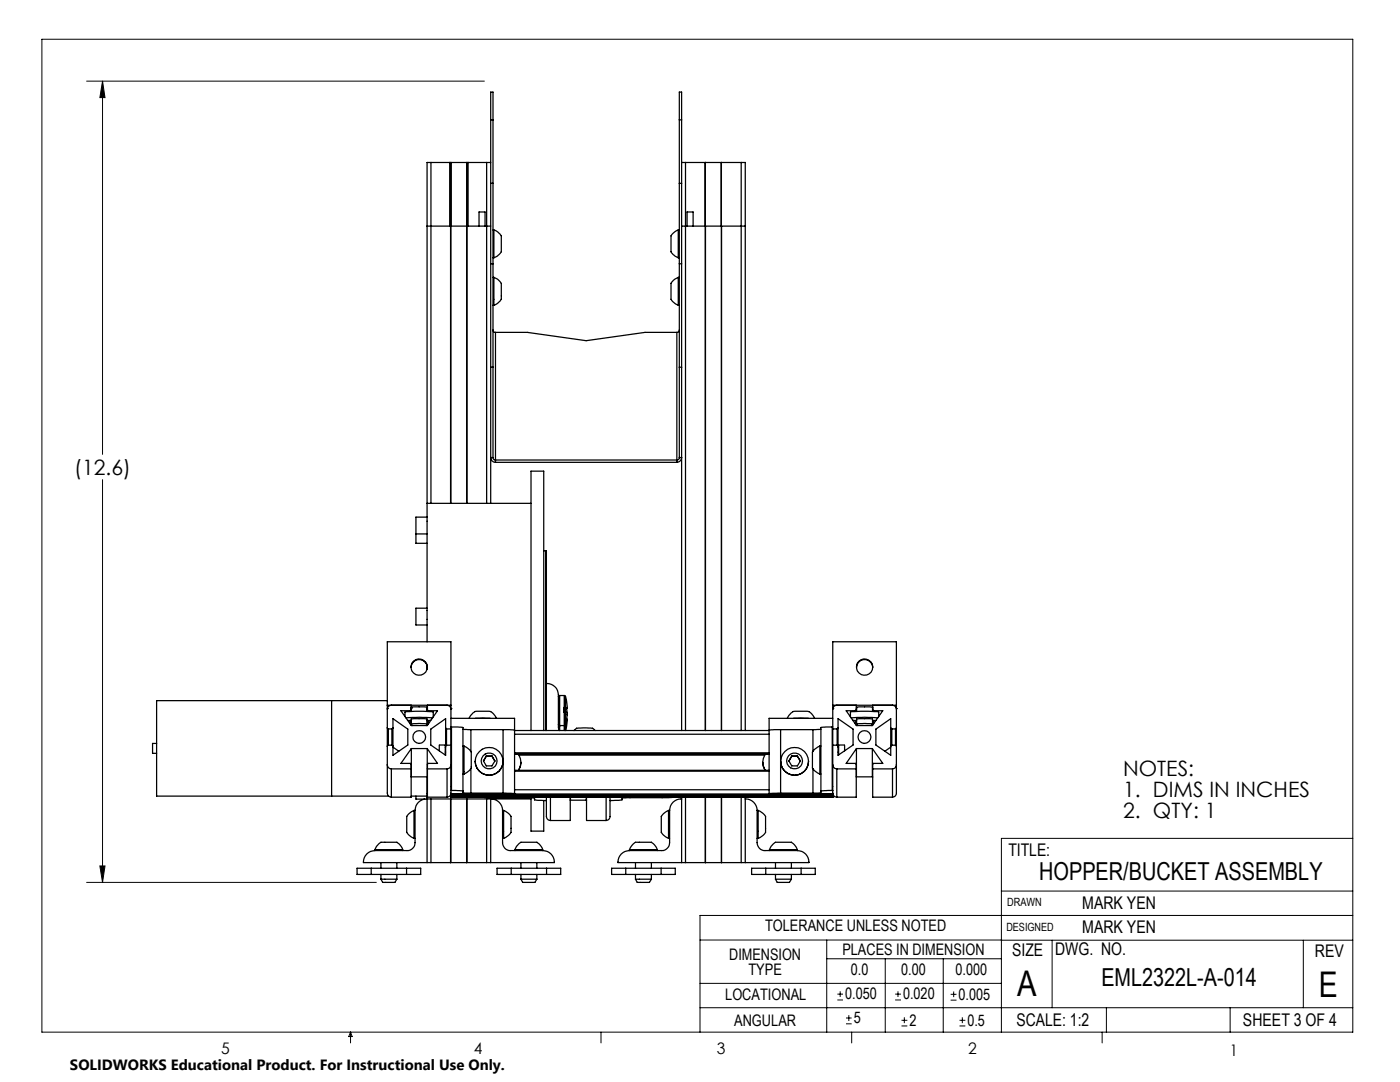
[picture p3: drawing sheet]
<svg xmlns="http://www.w3.org/2000/svg" width="279mm" height="216mm" viewBox="0 0 279 216" stroke-linecap="round" stroke-linejoin="round" font-family="sans-serif">
<g fill="none" stroke="#000" stroke-width=".2">
<path d="M8.4 7.8h261.6v198.2h-261.6zM17.3 16.2h79.4M20.5 16.2l.5 3.3h-1.1zM20.5 16.2v74.5M20.5 95.7v80.4M17.3 176.1h57.8M19.9 172.8h1.1l-.5 3.3zM199.8 177.8h70.2M270 167.3h-70.2v38.7M139.7 187.6h60.2M139.7 196.2h60.1M165 187.6v18.4"/>
<path d="M165 191.3h34.8M167.1 199.5h1.1M167.1 198.4h1.1M167.7 197.8v1.1M176.7 191.3v14.7M178.6 199.5h1.2M178.6 198.4h1.2M179.2 197.8v1.1M188.2 191.3v14.7M189.7 199.6h1.2M189.7 198.4h1.2M190.3 197.8v1.2"/>
<path d="M199.8 187.6h70.2M210 187.6v13.5M260.1 187.6v13.5M270 182.7h-130.3v23.3M70 206v2.1M70 206l.3 .8h-.7zM119.9 206v2.1M139.7 201.1h130.3M168.8 204.3h1.2M168.8 203.1h1.2M169.4 202.6v1.1M170 206v2.1"/>
<path d="M179.9 204.7h1.2M179.9 203.6h1.2M180.5 203v1.2M191.5 204.7h1.2M191.5 203.6h1.2M192.1 203v1.2M220 206v2.1M220.8 201.1v4.9M245.5 201.1v4.9"/>
</g>
<path d="M20.5 16.2l.5 3.3h-1.1zM19.9 172.8h1.1l-.5 3.3z" fill="#000"/>
<g fill="none" stroke="#000" stroke-width=".25">
<path d="M86 32.4h-.8v68M86 32.4h3.7M86 32.4v68M89.7 32.4h.3M89.7 32.4v12.7M90 32.4h3.2M90 32.4v68M90 32.4v12.7M93.2 32.4l-.1 68M93.2 32.4h.2M93.2 32.4v12.7M93.4 32.4h3.7"/>
<path d="M93.4 32.4v12.7M97.1 32.4h.8M97.1 32.4v68M97.9 36.6h.5M97.9 23.9h.5M135.6 36.6h.4M135.6 23.9h.4M136 32.4h.8M136.8 32.4h11.1M136.8 32.4v113.4M140.7 32.4l.1 113.4M143.9 32.4v12.7"/>
<path d="M144 32.4v113.4M147.9 32.4h.8v113.4M147.9 32.4v113.4M85.2 45.1h12.7M89.9 45.1v55.3M95.6 45.1v-2.8h1.2v2.8M97.9 52.6h.5M98.4 45.9h.2M98.4 51.4h.2M98.4 55.4h.2M98.6 55.4a2.3 2.3 0 0 1 1.4 1.3v2.4a1.76 1.76 0 0 1-1.4 1.8M98.6 45.9a2.45 2.45 0 0 1 1.4 1.3v2.3a1.83 1.83 0 0 1-1.4 1.9"/>
<path d="M98.6 55.4v5.5M98.6 45.9v5.5M135.4 45.9a1.92 1.92 0 0 0-1.5 2.4v1a1.88 1.88 0 0 0 1.5 2.1M135.4 55.4a1.97 1.97 0 0 0-1.5 2.3v1.1a1.82 1.82 0 0 0 1.5 2.1M135.4 45.9v5.5M135.4 55.4v5.5M135.4 45.9h.2M135.4 51.4h.2M135.4 55.4h.2M135.6 52.6h.4M136 45.1h12.7M137.1 45.1v-2.8h1.2v2.8"/>
<path d="M140.8 45.1v100.7M97.9 73.3h.5M98.4 65.8l.1 .3 .4 .2M98.4 60.9h.2M98.9 66.3v26M98.9 66.3h6.3l11.8 1.7 11.7-1.7h6.4M135.1 66.3v26M135.4 60.9h.2M135.6 65.8l-.1 .3-.4 .2M135.6 73.3h.4M98.4 91.3h-.5a.96 .96 0 0 0 1 1M98.4 91.3l.1 .3 .3 .2h36.4l.3-.2 .1-.3"/>
<path d="M98.4 91.3v-72.9h-.5v82M98.9 92.3h36.2M135.6 91.3h.4a.96 .96 0 0 1-.9 1M135.6 91.3v-72.9h.4v127.4M83 106.5v1.9h2.2M83 106.5h2.2M85.2 103.2v24.9M85.2 100.4v2.8M85.2 103.2h-2.2v3.3M85.2 100.4h20.8M108.5 109.9h.4M108.9 109.9h.1v26.5"/>
<path d="M108.9 109.9v35.9M66.2 139.8v19.1M77.3 139.8h-46v19.1h46.2M82 133.2a1.62 1.62 0 0 1 1.6-1.6 1.62 1.62 0 0 1 1.7 1.6M85.2 121.4h-2.2v3.3h2.2M85.2 132.8v.8M109 136.4a2.31 2.31 0 0 1 2.4 2.2v6.5l.2 .7M109 136.4v9.4M111.7 138.8l-.3 .2M111.7 138.8v6M111.7 138.8h.9M112.6 138.8l.3 .2"/>
<path d="M112.6 138.8v2.3M112.9 139l.3 2.3M112.9 139v2.1M170.9 133.2a1.62 1.62 0 0 1 1.6-1.6 1.62 1.62 0 0 1 1.7 1.6M31.3 148.3h-.9v2h.9M77.3 152.6a.85 .85 0 0 0 .8 .8M77.3 145.2l.2 .3M77.3 141.4h.1M77.3 140.7h12.7M77.3 141.4v-13.3h12.7v13.3M77.5 148.7l-.2 .2M77.5 148.7h.7"/>
<path d="M77.5 145.5h.7M77.5 145.5v3.2M78.1 140.7a.85 .85 0 0 0-.8 .8v16.8a.85 .85 0 0 0 .8 .8M78.1 153.4h4M78.1 153.4v5.7M78.2 148.7l.2 .2M78.2 145.5v3.2M78.4 145.2l-.2 .3M78.4 143.4l3 2.1v3.2l-3 2zM78.4 149.1l1.2 .8M80.8 143l.1-1 3.5-.1 2 .1 .1 1.1M81 143.2l2.6-.1 2.7 .1"/>
<path d="M81.4 143.8h.7M81.8 141.8h-1.8l2.1 3h3.2l2-3h-1.8M81.8 141.8v.2M81.8 143.8v.6M82.1 141.6l-.3 .2M82.1 141.4h.1M82.1 141.1h3.1M82.1 141.1h.1M82.1 158.9h3.1M82.1 140.7v1.3M82.1 149.4l-2.1 2.9h1.9l.2 .2M82.1 149.4v9.7h-4"/>
<path d="M82.1 149.4h3.2M83 158.9v.6h2.2M84.8 159.5a2.27 2.27 0 0 0-2 2.2M85.2 158.9v.6M85.2 155v3.9M85.2 144.5v-1.1h-3.1v1.3M85.2 144.5l-3.1-.1 .2 .4M85.2 159.4h20.8M85.2 144.5l-.1 .3M85.2 141.1v.9M85.2 159.5v12.6M85.2 141.4h.1"/>
<path d="M85.3 149.4l2 2.9h-1.9l-.1 .2v6.6h3.9M85.3 155h-3.2M85.3 155h.1M85.3 149.4v5.6M85.3 141.6l.2 .2M85.3 153.4h3.9M85.3 140.7v1.3M85.3 143.8v.9M85.5 141.8v.2M85.5 143.8v.6M86 143.7l-.8 .1M86 145.5l2.9-2.1v7.3l-2.9-2z"/>
<path d="M86 159.4v12.7M87.7 148.7v1.1M87.7 148.7h1.2v2M88.9 150.1h.1M88.9 145.2l.2 .3M88.9 149.1h.1M89.1 148.7l-.2 .2M89.1 148.7h.9M89.1 145.5h.9M89.1 145.5v3.2M89.2 140.7a.78 .78 0 0 1 .8 .8v17.5M89.2 153.4v5.7"/>
<path d="M89.9 159.4v12.7M90 159.4v12.7M90 152.6a.78 .78 0 0 1-.8 .8M90 158.3a.78 .78 0 0 1-.8 .8M90 159h.1M90 141.4h.1M90 159h76.2M90 143.3h12.7v15.1M90 158.4h76.2M90 158.6h76.2M90 158.8h76.2M90 157.7h.1"/>
<path d="M90 145.1h.1M90.1 157.7l2.3 .1M90.1 145.1l2.3 .1v13l1.6 .1M90.1 145.1v12.6M92.4 145.5l1.6 .1M92.4 148.9h.2M92.4 154.4h.2M92.6 148.9l.2 .1a1.8 1.8 0 0 1 1.3 2v1.6a1.83 1.83 0 0 1-1.5 1.8M92.6 148.9v5.5M93.1 159.4v12.7M93.6 143.3l.2-.3a2.01 2.01 0 0 1 2.3-1.1h.5a2.05 2.05 0 0 1 2.5 1.4M94 158.3h6.4"/>
<path d="M94 145.6h6.4M94 145.6v4.3M94 153.4v4.9M94.8 151.9a2.79 2.79 0 0 0 2.8 2.8 2.79 2.79 0 0 0 2.8-2.8M94.8 151.9h.1M94.9 143.3h2.9M96.3 159.1l10.1 .1 .3 .1v.3l2.3 .1M96.3 159.1h.1M96.3 159.1h12.7M96.3 159v.1M97 150.8h1.2M97 150.8l-.5 1 .5 1h1.2l.6-1-.6-1"/>
<path d="M97 150.9h1.2M97 150.8v.1M97 150.9l-.5 1M97.1 159.4v12.7M97.9 159.4h.1M97.9 159.4v12.7M98 159.4a2.29 2.29 0 0 1 2.3 2.3M98.2 150.9l.5 1M98.2 150.8v.1M100.4 158.3l2.3 .1M100.4 145.6l2.3 .1M100.4 145.6v12.7"/>
<path d="M102.7 158.4h.1M102.7 153.7h50.8M102.7 145.8h50.8M102.7 150.5h50.8M102.7 157.6h50.8M102.7 153.9h50.8M102.7 150.4h50.8M102.7 150.2h50.8M102.7 146.5h50.8M103.4 150.5a2.83 2.83 0 0 1 .1 3.2M103.6 150.7h49M104 152.1l-.5 1.6"/>
<path d="M106 159.2v6.6h2.5v-6.1M106 145.8v-51.8h2.5v51.8M109 159v3.9a.85 .85 0 0 0 .9 .8M109.6 159l.3 .1M109.9 159.1h3.9M109.9 159.1v4.6M111.4 144.5l.3 .3M111.7 144.8h.1M111.7 144.8v1M111.7 144.8h.9M112.6 141.5h.1M112.6 141.1v1"/>
<path d="M112.6 142.1h.3M112.6 141.1h.3M112.6 142.1v2.7M112.6 141.4v.7M112.6 144.8v1M112.9 144.6l-.3 .2M112.9 142.1l.3 .1-.3 2.4M112.9 141.4l-.3 .1M112.9 141.1l.3 .2-.3 .1M112.9 142.1v2.5M112.9 144.6v1.2M112.9 141.4v.7"/>
<path d="M113.1 143.5a2.06 2.06 0 0 1 0 1.5l-.2 .8M113.1 141.4l.1 .8M113.2 142.4v.2M113.8 159v4.7h-3.9M113.8 159v.7M113.8 159.7h.1M113.8 159.7h3.2M114.5 145.8l.6-.5 1.3-.1 1.9 .1 .5 .5M117 159.7h.1M117 159v.7M117.1 159.1h3.9M117.1 159v4.7h3.9"/>
<path d="M121 159.1v4.6M121.2 159l-.2 .1M121.7 159v3.9a.78 .78 0 0 1-.7 .8M121.7 159.1h12.7M134.4 159.1l-10 .1-.3 .1v.3l-2.4 .1M134.4 159.1h.1M134.4 159v.1M136 159.4a2.31 2.31 0 0 0-2.4 2.3M136 159v13.1M136.8 159v13.1M140.8 159v13.1M144 159v13.1"/>
<path d="M147.9 159v13.1M148.7 159.4a2.3 2.3 0 0 1 2.4 2.3M148.7 159v13.1M152.2 152.1l.1 .8 .4 .8M152.8 150.5a2.83 2.83 0 0 0-.1 3.2M153.5 158.4h.1M155.8 151.9a2.85 2.85 0 0 0 1.4 2.4M155.8 158.3l-2.3 .1M155.8 145.6l-2.3 .1M155.8 145.6v12.7M155.8 158.3h6.4M155.8 145.6h6.4"/>
<path d="M157.1 143.3l.2-.3a2.01 2.01 0 0 1 2.3-1.1h.5a2.05 2.05 0 0 1 2.5 1.4M158 150.8h1.1M158 150.8l-.6 1 .6 1h1.1l.6-1-.6-1M158 150.8v.1M158 150.9l-.6 1M158 150.9h1.1M158.4 143.3h2.9M159.1 150.9l.6 1M159.1 150.8v.1M161.4 151.9a2.79 2.79 0 0 1-4.2 2.4M161.4 151.9h.1M162.2 145.6v4.3"/>
<path d="M162.2 153.4v4.9M163.6 148.9l-.2 .1a1.8 1.8 0 0 0-1.3 2v1.6a1.82 1.82 0 0 0 1.5 1.8M163.6 148.9v5.5M163.6 148.9h.2M163.6 154.4h.2M163.8 145.5l-1.6 .1M166.1 157.7l-2.3 .1M166.1 145.1l-2.3 .1v13l-1.6 .1M166.1 157.7h.1M166.1 145.1h.1M166.1 145.1v12.6M166.2 152.6a.85 .85 0 0 0 .8 .8"/>
<path d="M166.2 158.3a.85 .85 0 0 0 .8 .8M166.2 158.4h.1M166.2 159h.1M166.2 141.4h.1M166.2 148.7h.9M166.2 143.3h-12.7v15.1M166.2 141.4v-13.3h12.7v13.3M166.2 145.5h.9M166.2 140.7h12.7M167 140.7a.85 .85 0 0 0-.8 .8v17.5M167 153.4v5.7M167 153.4h3.9"/>
<path d="M167.1 148.7l.2 .2M167.1 145.5v3.2M167.3 145.2l-.2 .3M167.3 150.1h.1M167.3 143.4l3 2.1v3.2l-3 2zM167.3 149.1h.1M168.5 148.7h-1.1v2M168.6 148.7v1.1M169.9 143.2l2.6-.1 2.7 .1M170.2 143.7l.8 .1M170.7 141.8h-1.8l2 3h3.2l2.1-3h-1.9M170.7 141.8v.2"/>
<path d="M170.7 143.8v.6M170.9 141.6l-.2 .2M170.9 140.7v1.3M170.9 143.8v.9M170.9 141.4h.1M170.9 149.4l-2 2.9h1.9l.1 .1v6.7h-3.9M170.9 149.4v5.6M170.9 149.4h3.2M170.9 155h.1M170.9 155h3.2M171 144.5v-1l.5-.1h2.6v1.1M171 144.5l1.5-.1 1.6 .1"/>
<path d="M171 144.5l.2 .3M171 141.1v.9M174.1 149.4l2.1 2.9h-1.9l-.1 .1v6.7h3.9M174.1 149.4v5.6M174.1 155h.1M174.1 144.5l-.1 .3M174.1 141.1v.9M174.1 141.1h.1M174.1 141.4h.1M174.2 141.6l.1 .2M174.2 141.1h-3.2M174.2 153.4h3.9"/>
<path d="M174.2 140.7v1.3M174.2 143.8v.9M174.3 141.8v.2M174.3 143.8v.6M174.8 145.5l3-2.1v7.3l-3-2zM174.8 143.8h-.7M175.4 143l-.1-1-3.5-.1-2 .1-.1 1.1M177.8 145.2l.2 .3M177.8 149.1l-1.2 .8M178 148.7l-.2 .2M178 148.7h.7M178 145.5h.7"/>
<path d="M178 145.5v3.2M178.1 140.7a.78 .78 0 0 1 .8 .8v16.8a.78 .78 0 0 1-.8 .8M178.1 153.4v5.7M178.7 148.7l.2 .2M178.7 145.5v3.2M178.9 152.6a.78 .78 0 0 1-.8 .8M178.9 145.2l-.2 .3M178.9 141.4h.1M74.1 173.2h-2.8v1.3h2.8M74.1 174.5h7M74.1 173.2h7M74.1 173.2v1.3"/>
<path d="M74.8 169.5l.1-.2a1.94 1.94 0 0 1 2.4-1.2h1.1a1.78 1.78 0 0 1 2 1.4M74.8 169.5h5.6M74.8 169.7a2.29 2.29 0 0 0-2.3 2.4h12.7M74.8 169.5v.2M76 175.4h3.2M76 175.4l.4 .7h2.4l.4-.7M76 172.1v1.1M76 174.5v.9M79.2 172.1v1.1M79.2 174.5v.9M80.4 169.5v.2M81.1 173.2h2.9v1.3h-2.9"/>
<path d="M81.1 173.2v1.3M82.6 161.7l-.2 .1a1.94 1.94 0 0 0-1.2 2.4v1.1a1.86 1.86 0 0 0 1.4 2M82.6 161.7v5.6M82.6 167.3h.2M82.6 161.7h.2M82.8 161.7v6.4a1.57 1.57 0 0 1-1.6 1.6h-6.4M85.2 172.1h.8M86 172.1h11.1M97.1 172.1h.8M100.3 161.7v6.4a1.57 1.57 0 0 0 1.6 1.6h6.4M100.3 167.3h.2M100.3 161.7h.2"/>
<path d="M100.5 161.7l.3 .1a1.94 1.94 0 0 1 1.2 2.4v1.1a1.84 1.84 0 0 1-1.5 2M100.5 161.7v5.6M102 173.2h-2.8v1.3h2.8M102 174.5h7.1M102 173.2h7.1M102 173.2v1.3M102.8 169.5l.1-.2a1.94 1.94 0 0 1 2.4-1.2h1a1.78 1.78 0 0 1 2 1.4M102.8 169.5h5.5M102.8 169.5v.2M104 175.4l.3 .7h2.5l.3-.7M104 175.4h3.1M104 172.1v1.1"/>
<path d="M104 174.5v.9M107.1 172.1v1.1M107.1 174.5v.9M108.3 169.5v.2M108.3 169.7a2.29 2.29 0 0 1 2.3 2.4h-12.7M109.1 173.2h2.8v1.3h-2.8M109.1 173.2v1.3M124.9 173.2h-2.8v1.3h2.8M124.9 174.5h7M124.9 173.2h7M124.9 173.2v1.3M125.6 169.5l.1-.2a1.94 1.94 0 0 1 2.4-1.2h1.1a1.78 1.78 0 0 1 2 1.4"/>
<path d="M125.6 169.5h5.6M125.6 169.7a2.29 2.29 0 0 0-2.3 2.4h12.7M125.6 169.5v.2M126.8 175.4h3.2M126.8 175.4l.4 .7h2.4l.4-.7M126.8 172.1v1.1M126.8 174.5v.9M130 172.1v1.1M130 174.5v.9M131.2 169.5v.2M131.9 173.2h2.9v1.3h-2.9M131.9 173.2v1.3"/>
<path d="M133.4 161.7l-.2 .1a1.94 1.94 0 0 0-1.2 2.4v1.1a1.86 1.86 0 0 0 1.4 2M133.4 161.7v5.6M133.4 167.3h.2M133.4 161.7h.2M133.6 161.7v6.4a1.57 1.57 0 0 1-1.6 1.6h-6.4M136 172.1h.8M136.8 172.1h11.1M147.9 172.1h.8M151.1 161.7v6.4a1.57 1.57 0 0 0 1.6 1.6h6.4a2.29 2.29 0 0 1 2.3 2.4h-12.7M151.1 167.3h.2M151.1 161.7h.2M151.3 161.7l.3 .1a1.94 1.94 0 0 1 1.2 2.4v1.1a1.84 1.84 0 0 1-1.5 2"/>
<path d="M151.3 161.7v5.6M152.8 173.2h-2.8v1.3h2.8M152.8 174.5h7.1M152.8 173.2v1.3M152.8 173.2h7.1M153.6 169.5l.1-.2a1.94 1.94 0 0 1 2.4-1.2h1a1.78 1.78 0 0 1 2 1.4M153.6 169.5h5.5M153.6 169.5v.2M154.8 175.4h3.1M154.8 175.4l.3 .7h2.5l.3-.7M154.8 172.1v1.1M154.8 174.5v.9"/>
<path d="M157.9 172.1v1.1M157.9 174.5v.9M159.1 169.5v.2M159.9 173.2h2.8v1.3h-2.8M159.9 173.2v1.3"/>
<circle cx="83.6" cy="133.1" r="1.62"/>
<circle cx="172.5" cy="133.1" r="1.62"/>
<circle cx="83.7" cy="147.1" r="1.28"/>
<circle cx="97.6" cy="151.8" r="1.58"/>
<circle cx="97.6" cy="151.9" r="2.77"/>
<circle cx="158.6" cy="151.8" r="1.58"/>
<circle cx="158.6" cy="151.9" r="2.77"/>
<circle cx="172.5" cy="147.1" r="1.28"/>
</g>
<g font-size="7.1">
<text x="203" y="198.7">A</text>
<text x="263.2" y="198.9">E</text>
</g>
<g font-size="4.9">
<text x="207.4" y="175.7">HOPPER/BUCKET ASSEMBLY</text>
<text x="219.8" y="196.7">EML2322L-A-014</text>
</g>
<g font-size="4.2">
<text x="14.8" y="94.8">(12.6)</text>
<text x="224.2" y="154.8">NOTES:</text>
<text x="224.2" y="158.9">1. DIMS IN INCHES</text>
<text x="224.2" y="163.1">2. QTY: 1</text>
</g>
<g font-size="3.5">
<text x="201.2" y="170.7">TITLE:</text>
<text x="216" y="181.4">MARK YEN</text>
<text x="202" y="190.7">SIZE</text>
<text x="210.6" y="190.6">DWG. NO.</text>
<text x="216" y="186.2">MARK YEN</text>
<text x="262.4" y="190.9">REV</text>
<text x="202.9" y="204.6">SCALE: 1:2</text>
<text x="248.1" y="204.6">SHEET 3 OF 4</text>
</g>
<g font-size="3.2">
<text x="152.7" y="185.7">TOLERANCE UNLESS NOTED</text>
<text x="145.5" y="191.5">DIMENSION</text>
<text x="168.1" y="190.5">PLACES IN DIMENSION</text>
<text x="149.4" y="194.6">TYPE</text>
<text x="169.8" y="194.6">0.0</text>
<text x="179.8" y="194.6">0.00</text>
<text x="190.7" y="194.6">0.000</text>
<text x="144.7" y="199.6">LOCATIONAL</text>
<text x="168.7" y="199.4">0.050</text>
<text x="180.2" y="199.4">0.020</text>
<text x="191.3" y="199.5">0.005</text>
<text x="146.5" y="204.6">ANGULAR</text>
<text x="170.4" y="204.2">5</text>
<text x="181.5" y="204.6">2</text>
<text x="193.1" y="204.6">0.5</text>
<text x="44.2" y="210.4">5</text>
<text x="94.6" y="210.3">4</text>
<text x="143.1" y="210.4">3</text>
<text x="193.2" y="210.3">2</text>
<text x="245.4" y="210.6">1</text>
</g>
<text font-size="3" x="14" y="213.5">SOLIDWORKS Educational Product. For Instructional Use Only.</text>
<g font-size="2.3">
<text x="200.8" y="185.7">DESIGNED</text>
<text x="201" y="180.9">DRAWN</text>
</g>
</svg>
